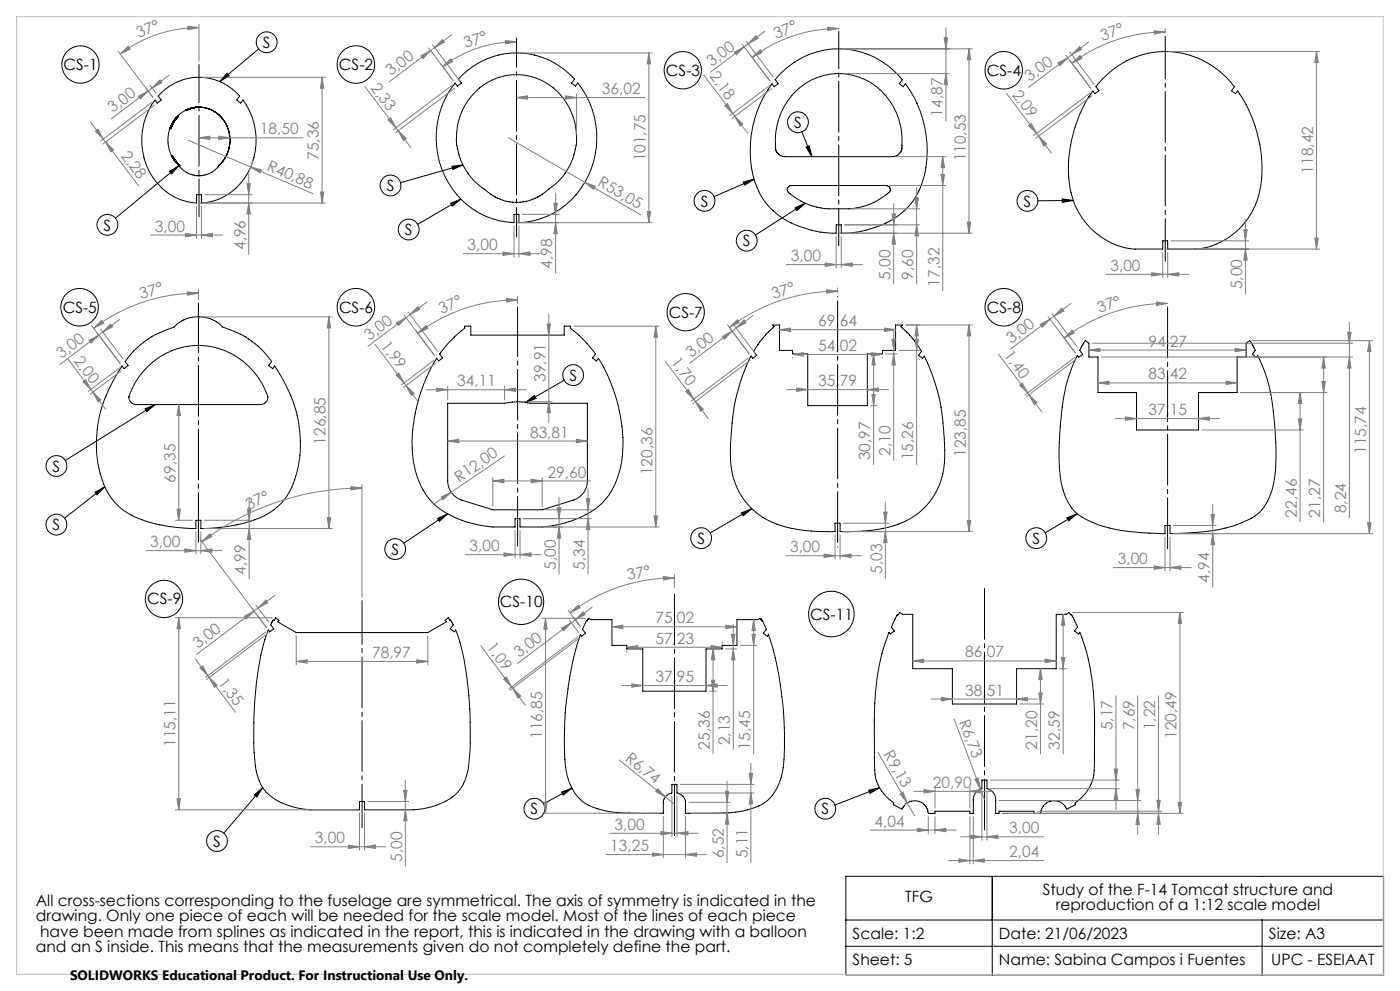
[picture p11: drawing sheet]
<svg xmlns="http://www.w3.org/2000/svg" width="420mm" height="297mm" viewBox="0 0 420 297" stroke-linecap="round" stroke-linejoin="round" font-family="sans-serif">
<g fill="none" stroke="#000" stroke-width=".3">
<path d="M77.6 14.7l-11.7 9.7M48.1 28.1a16.1 16.1 0 0 1 23.8 .7l-.9 1.2 1.2 .9 .7-.9a19.9 19.9 0 0 1-5.6 28.9 16.4 16.4 0 0 1-6.9 2v-2.6h-1.5v2.6a18.3 18.3 0 0 1-16.4-19.7 19.5 19.5 0 0 1 4-11.2l.7 .9 1.2-.9-1-1.2zM51 38.5h.1M51 38.6a10.3 10.3 0 0 0 .5 8M51 38.4h.1M51 38.4v.2M51 38.3h.1M51.1 38.2h.1M51.1 38.3h-.1M51.1 38.2l-.1 .2M51.2 38h.1M51.2 38.1h.1"/>
<path d="M51.2 38l-.1 .2M51.2 37.9h.1M51.3 37.8h.1M51.3 37.8l-.1 .2M51.3 37.7h.1M51.3 37.6v.1M51.4 37.6h.1M51.4 37.6l-.1 .2M51.4 37.5h.1M51.4 37.5v.1M51.4 37.4h.1M51.5 37.4h.1"/>
<path d="M51.5 37.3l-.1 .2M51.5 37.2h.1M51.5 37.2v.1M51.6 37.2h.1M51.6 37.2l-.1 .1M51.6 37.1h.1M51.6 37.1v.1M51.6 37h.1M51.6 37v.1M51.7 36.9h.1M51.7 36.9l-.1 .1M51.8 36.8h.1"/>
<path d="M51.8 36.8l-.1 .1M51.8 36.7h.1M51.8 36.7v.1M51.9 36.7h.1M51.9 36.7l-.1 .1M51.9 36.6h.1M51.9 36.5h.1M51.9 36.5v.1M51.9 36.5v.2M52 36.5h.1M52 36.4h.1M52 36.4v.1"/>
<path d="M52.1 36.3h.1M52.1 36.3l-.1 .1M52.1 36.2h.1M52.1 36.2v.1M52.2 36.2h.1M52.2 36.2h-.1M52.2 36.1h.1M52.3 36h.1M52.3 36l-.1 .1M52.3 36.1l-.1 .1M52.4 35.9h.1M52.4 35.9l-.1 .1"/>
<path d="M52.4 35.8h.1M52.5 35.8h.1M52.5 35.8l-.1 .1M52.5 35.7h.1M52.6 35.6h.1M52.6 35.6l-.1 .2M52.7 35.5h.1M52.7 35.5l-.1 .1M52.7 35.4h.1M52.8 35.4h.1M52.8 35.3h.1M52.8 35.3l-.1 .2"/>
<path d="M52.8 35.3v.1M52.9 35.2h.1M52.9 35.2l-.1 .1M53 35.2h.1M53 35.2l-.2 .1M53 35.1h.1M53.1 35.1h.1M53.1 35l-.1 .2M53.1 35h.1M53.2 35h-.1M53.2 34.9h.1M53.3 34.9h.1"/>
<path d="M53.3 34.9l-.1 .1M55.7 33.1h.1M55.7 33.1l-2.4 1.8M55.8 33l-.1 .1M55.8 33h.1M55.9 33h.1M55.9 33h-.1M55.9 32.9l-.1 .1M56 32.9h.1M56.1 32.9h.1M56.1 32.9h-.2M56.2 32.8h.1"/>
<path d="M56.2 32.8l-.1 .1M56.3 32.8h.1M56.4 32.8h.1M56.4 32.8h-.2M56.4 32.7h.1M56.6 32.7h.1M56.7 32.7h.1M56.7 32.7l-.4 .1M56.7 32.6h.1M56.7 32.6v.1M56.8 32.6h.1M56.9 32.6h.1"/>
<path d="M56.9 32.6h-.2M57 32.5h.1M57.1 32.5h.1M57.1 32.5l-.2 .1M57.2 32.5h.1M57.3 32.5h.1M57.3 32.4h.1M57.3 32.5h-.2M57.3 32.4v.1M57.4 32.4h.1M57.5 32.4h.1M57.6 32.4h.1"/>
<path d="M57.6 32.4h-.3M57.6 32.3h.1M57.6 32.3v.1M57.7 32.3h.1M57.8 32.3h.1M57.9 32.3h.1M57.9 32.3h-.3M58 32.3h.1M58.1 32.3h.1M58.1 32.2h.1M58.1 32.2v.1M58.2 32.2h.1"/>
<path d="M58.3 32.2l-.4 .1M58.4 32.2h.1M58.5 32.2h.1M58.6 32.2h.1M58.7 32.2h.1M58.8 32.2h.1M58.8 32.2h-.5M58.8 32.1h1.7l1.8 .4M58.8 32.1v.1M58.9 32.1h.1M59 32.1h.1M59.1 32.1h.1"/>
<path d="M59.2 32.1h.1M59.3 32.1h.1M59.4 32.1h.1M59.4 32.1h-.1M59.5 32.1h.1M59.6 32.1h.1M59.7 32.1h.1M59.9 32.1h.1M60.8 32.2h.1M61.2 32.2l.1 .1M61.6 32.3h.1M61.8 32.4h.2"/>
<path d="M62.1 32.5l1.1 .3M62.3 32.5h.1M63.2 32.8l.1 .1M63.3 32.9l1.4 .8M63.5 33h.1M64.2 33.4h.1M64.6 33.6l.9 .7M64.9 33.9l.2 .1M65.4 34.3l1.8 2M65.9 34.6v.1M66.6 35.4h.1M66.7 35.5h.1"/>
<path d="M66.9 35.8h.1M67.1 36.1l1.3 2.4M67.4 36.5h.1M67.5 36.7h.1M68.1 21.9l.7 .8-2.9 1.7zM68.2 38h.1M68.2 38.1h.1M68.4 38.5v.1M68.4 38.6l.1 .3M68.4 38.7l.4 1.2M68.6 39.2l.1 .2M68.7 39.6h.1"/>
<path d="M68.8 39.8l.2 1.4-.2 2.9M138.7 22.4a23.3 23.3 0 0 1 33.7 1.3l-.9 1.2 1.1 .9 .8-.9a26.2 26.2 0 0 1-7.3 38.9 24.1 24.1 0 0 1-10.4 2.9v-2.5h-1.5v2.5a25.1 25.1 0 0 1-23-29.5 25.7 25.7 0 0 1 5.3-12.3l.7 .9 1.2-.9-.9-1.2zM142.5 27.7a17.5 17.5 0 0 1 29 6.2 20.5 20.5 0 0 1 1.5 7.8l-.1 1.6-.6 2.6a18.9 18.9 0 0 1-8.4 11.4l-2 1.4-2.1 1-1.8 .6-2.8 .4-4-.6-2-.7-2.2-1.4a23.3 23.3 0 0 1-8.4-9.2l-.8-2.1-.9-4a20 20 0 0 1 5.6-15zM233.8 22.4a24.2 24.2 0 0 1 36.9 1.5l-.9 1.2 1.2 .9 .6-.9 .8 1.1a33.3 33.3 0 0 1 3.6 30.2 22.1 22.1 0 0 1-14.9 12.2l-.7 .2a25.7 25.7 0 0 1-8 1.1v-2.5h-1.5v2.5a29.7 29.7 0 0 1-18.9-6.7 23.4 23.4 0 0 1-6.9-17.9 33.8 33.8 0 0 1 6.3-20l.2-.2 .6 .9 1.2-.9-.8-1.2zM238.8 27.2a18.6 18.6 0 0 1 30.8 8.4 33 33 0 0 1 1 8.1l-.1 1.2-.5 1-1.1 .8-1.2 .3h-32.2l-1.2-.3-1-.7-.6-1.1v-1a20.8 20.8 0 0 1 6.1-16.7zM240.6 39.5l3 7.5M330.8 23.7a25.7 25.7 0 0 1 39.5 2.3l-.8 1.2 1.2 .9 .6-.8 1 1.4a40.8 40.8 0 0 1 5.5 29 21.5 21.5 0 0 1-19.2 16.9h-8.3v-2.4h-1.5v2.4h-8.3a22.2 22.2 0 0 1-19.9-22.6 39.7 39.7 0 0 1 7.2-24.7l.7 .8 1.2-.9-.9-1.2zM50.8 51.4l2.9-1.8-2.2 2.5zM51.5 46.6h.1M51.5 46.6v.1M51.5 46.7h.1M51.5 46.7v.1"/>
<path d="M51.5 46.8h.1M51.5 46.8l.1 .1M51.6 46.8h.1M51.6 46.8v.2M51.6 46.9h.1M51.6 47h.1M51.6 47l.1 .1M51.7 47.1h.1M51.7 47.1l.1 .1M51.8 47.2h.1M51.8 47.2l.1 .2M51.8 47.3h.1"/>
<path d="M51.9 47.4h.1M51.9 47.4l.1 .1M51.9 47.4v.1M52 47.5h.1M52 47.5v.1M52 47.6h.1M52 47.6l.1 .1M52.1 47.7h.1M52.1 47.7l.1 .1M52.1 47.8h.1M52.2 47.9h.1M52.2 47.8v.1"/>
<path d="M52.2 47.9l.1 .1M52.2 48h.1M52.3 48l.1 .2M52.3 48h.1M52.3 48l.1 .1M52.4 48.2h.1M52.4 48.2l.1 .1M52.5 48.3h.1M52.5 48.3l.1 .1M52.6 48.4h.1M52.6 48.4v.1M52.6 48.5h.1"/>
<path d="M52.6 48.5l.1 .1M52.7 48.5h.1M52.7 48.6h.1M52.8 48.6h.1M52.8 48.6l.1 .2M52.8 48.7h.1M52.9 48.8l.1 .1M52.9 48.8h.1M53 48.9h.1M53 48.9l.2 .2M53.1 49h.1M53.2 49.1h.1"/>
<path d="M53.2 49.1l.1 .1M53.2 49.2h.1M53.3 49.2h.1M53.3 49.2l.1 .1M53.4 49.3h.1M53.4 49.3v.1M53.4 49.4h.1M53.4 49.4l.2 .1M53.5 49.4h.1M53.6 49.5h.1M53.7 49.5v.1M53.7 49.6l-19.1 15.8"/>
<path d="M65.8 49.5h.1M65.9 49.4l-.5 .5a7.5 7.5 0 0 1-6.4 2.7l-1-.1a6.5 6.5 0 0 1-4.3-2.9M66.3 49l-.4 .4M66.4 48.9l-.1 .1M66.7 48.4l-.4 .6M67 48.2l-.3 .3M67.2 47.9h-.1M67.3 47.6l-.1 .2M67.4 47.5l-.5 .8M67.5 47.4l-.1 .1M67.6 47.2h.1M67.7 47h.1"/>
<path d="M67.9 46.7h-.1M68 46.4h.1M68.3 45.8l-.8 1.6M68.3 45.7v.1M68.4 45.5v.1M68.5 45.1v.1M68.5 44.9v.1M68.7 44.6l-.4 1.1M68.7 44.4l-.1 .4M68.8 44l-.1 .6M68.8 40.3h.1M68.9 43.7h-.1"/>
<path d="M68.9 40.8v.1M68.9 43.2h.1M135.6 49.8l3.3-.4-3 1.4zM138.3 59.7l-13 7.5M138.9 49.4l-18.7 5.3M223 54.5l3.2-.8-2.8 1.8zM226.2 53.7l-12 5.2M236.4 56.1l.9-.5h28.6l.7 .3 .5 .8-.1 .6-.6 .7a19.7 19.7 0 0 1-11.8 4.6h-6.5l-3.8-.7a16.5 16.5 0 0 1-8-4.6l-.2-.6zM241.8 44.1l1-.4 .8 3.3zM318.7 59.6l3.3 .5-3.3 .5zM135.1 60.9l3.2-1.2-2.6 2.1zM238.5 62.3l3.1-1.4-2.5 2.2z"/>
<path d="M241.6 60.9l-15 9.5M322 60.1l-10.6 .1M139.4 97.8h1.9v2.6h28v-2.6h1.8v.6l4.1 3.6 3.4 4.1-.9 1.2 1.2 .9 .6-.8a47.9 47.9 0 0 1 6.8 31.8 20 20 0 0 1-14.3 16.7l-3.2 1-4.4 .9-8.4 .1v-2.5h-1.5v2.5h-6.7a30.8 30.8 0 0 1-17.7-6.9 24.8 24.8 0 0 1-6.4-16.2 49.2 49.2 0 0 1 7.3-27.4l.6 .8 1.2-.9-.9-1.2a37 37 0 0 1 7.5-7.7zM231.8 97.4h2.1v7.6h3.9v1.1h4.5v15.5h17.9v-15.5h4.6v-1.1h3.9v-7.6h2l-.4 .6 3.9 3.9 2.2 3.4-.8 1.2 1.2 .9 .4-.7a62.8 62.8 0 0 1 6.2 27.8v2.2a21.3 21.3 0 0 1-18.5 21.7 55.1 55.1 0 0 1-12.9 .9v-2.5h-1.5v2.5h-2a38.7 38.7 0 0 1-19.7-4.2 21.9 21.9 0 0 1-9.7-18.6l.7-11a53.9 53.9 0 0 1 5.5-18.8l.5 .7 1.2-.9-.9-1.2 .1-.3 2.4-3.3 3.6-3.7zM40.6 104.7l1.7-1.5 2.8-2 4.5-2.2a7.2 7.2 0 0 0 3.7-2l1.7-1a10 10 0 0 1 11.7 2l5.8 2.3 3.1 2 3.2 2.8 2.7 3.3-.9 1.2 1.2 .9 .6-.8a40.1 40.1 0 0 1 7.7 25.1 26.3 26.3 0 0 1-5.5 15.8 24.1 24.1 0 0 1-13.5 6.7 52.6 52.6 0 0 1-10.8 1.1v-2.5h-1.5v2.5a43.1 43.1 0 0 1-19.2-3.9 19.5 19.5 0 0 1-9.5-12.7 38.2 38.2 0 0 1 5.8-31.1l.7-1 .6 .8 1.2-.9-.9-1.2zM44.4 109.8a21.6 21.6 0 0 1 35.2 7l.8 2a2.21 2.21 0 0 1-2 2.4h-37.8a2.21 2.21 0 0 1-1.9-2.4 22.4 22.4 0 0 1 5.7-9zM169.2 114l-11.5 6.6M325.5 102.2l1.2 .7v4.1h2.7v10.6h11.6v11.3h18.6v-11.3h11.5v-10.6h2.7v-4.1l1.1-.8 1.7 2.9-.9 1.2 1.2 .9 .4-.6a50.6 50.6 0 0 1 5 20.2 58.8 58.8 0 0 1-.7 20.2 13.2 13.2 0 0 1-9 9.7 56.5 56.5 0 0 1-18.7 3.2l-2.9 .1v-2.4h-1.5v2.4l-3.5-.1a52.8 52.8 0 0 1-18.4-3.3l-3-1.5a12.2 12.2 0 0 1-5.7-8.1l-.1-.4a63.4 63.4 0 0 1-.5-21.5 47.6 47.6 0 0 1 4.9-18.5l.4 .6 1.2-.9-.9-1.2zM43.5 122.6l3.1-1.4-2.6 2.2zM46.6 121.2l-27 16.8M134.3 120.9h17.1l3.5-.5 4.3 .5h17v23.2a6 6 0 0 1-4.2 5.8l-9.3 2.9h-14.9l-9.3-2.9a6 6 0 0 1-4.2-5.8zM157.7 120.6l2.6-2.1 .5 .9z"/>
<path d="M28.5 147.5l2.9-1.6-2.3 2.4zM31.4 145.9l-12 9.4M131.3 155.4l3-1.4-2.5 2.2zM134.3 154l-13.2 8.8M222.4 153.7l3.1-1.2-2.5 2.1zM225.5 152.5l-12.5 7.2M320 155.2l3.1-1.2-2.5 2.1zM323.1 154l-9.6 5.7M82 185.8l.2 .2 .5-.9 .9 .8-.3 .4 5.6 3.3h39.4l5.6-3.3-.3-.4 .9-.8 .5 .9 .3-.1 .7 1.4-.9 1.2 1.2 .9 .4-.6a85.5 85.5 0 0 1 4.3 26.2l.1 8.6-.3 4.1a15 15 0 0 1-4.5 10.7 21 21 0 0 1-12.3 4.3h-14.6v-2.5h-1.6v2.5h-14.6a20.1 20.1 0 0 1-13.4-5.3 18.3 18.3 0 0 1-3.5-11.3l-.2-8.8 .3-6.8a69.8 69.8 0 0 1 4.1-21.7l.4 .6 1.2-.9-.9-1.2zM228.1 185.4l-.7 .3h-6.3v7.7h-4.5v1.1h-4.8v12.6h-19v-12.6h-4.8v-1.1h-4.4v-7.7h-6.4l-.6-.4-.4 .8-.3-.1-1.1 2.6 .8 1.2-1.2 .9-.3-.5-1.6 5.2-1.6 7.5-.8 6.2a80.1 80.1 0 0 0 0 23.3l1.5 3.9M228.1 185.4h.1M228.1 185.4l.2 .3"/>
<path d="M228.3 185.7l.2 .4 .2-.1 1.2 2.6-.9 1.2 1.2 .9 .3-.5 1.5 4.6 2.1 10.4 .8 6.5 .3 4.7 .1 8.3-.2 3.6a17.4 17.4 0 0 1-5.2 11.9 26.4 26.4 0 0 1-15.1 3.5h-9.2v-3.6l-.1-.5a3.2 3.2 0 0 0-2.4-1.9v-2.6h-1.5v2.6a3.1 3.1 0 0 0-2.6 2.7v3.3l-12.2-.1-4.9-.5a14 14 0 0 1-9.5-5.5l-.8-1.3M228.3 185.7h.1M269.2 184.2l.2 .1 .5-.8 .9 .6h3v16.3h11.9v10.6h19.3v-10.6h11.9v-16.3h3l.8-.6 .5 .8 .3-.1 1.8 3.7-.9 1.2 1.2 .9 .4-.5 1.1 3.1a77.3 77.3 0 0 1 3.3 26.5l-.1 11.4a12.7 12.7 0 0 1-5.8 10.2v.5l-2.5 1.3-.3-.6a4 4 0 0 0-4.3-1.9 4 4 0 0 0-3.2 3.4v.4h-2v-.7h-10.5v.7h-1l-.1-5.1-.9-1.5-1.6-.8v-2.6h-1.5v2.6a3.4 3.4 0 0 0-2.6 3.5v3.9h-1v-.7h-10.5v.7h-2l-.5-1.8-1.3-1.3a4.1 4.1 0 0 0-6.1 1.8l-2.5-1.3v-.5l-.3-.3a12.4 12.4 0 0 1-5.4-11.6l-.1-13a68.6 68.6 0 0 1 4.4-26.3l.4 .5 1.2-.9-.9-1.2zM76.3 238.2l2.5-2.2-1.8 2.9zM78.8 236l-11.7 13.7M168.5 237.4l3.1-1.1-2.7 2zM171.6 236.3l-8.5 4.6M260.6 236.8l3.3-.7-2.9 1.7zM263.9 236.1l-13.4 5.2M253.8 262.6h161.3v29.6h-161.3zM253.8 275.7h161.3M297.7 262.6v29.6"/>
<path d="M378.6 275.7v16.5M253.8 283.6h161.3"/>
<circle cx="24.2" cy="19.3" r="5.6"/>
<circle cx="80" cy="12.7" r="3.1"/>
<circle cx="106.8" cy="19.3" r="5.6"/>
<circle cx="204.9" cy="21" r="5.6"/>
<circle cx="239.4" cy="36.6" r="3.1"/>
<circle cx="301.1" cy="21" r="5.6"/>
<circle cx="117.1" cy="55.6" r="3.1"/>
<circle cx="32.2" cy="67.4" r="3.1"/>
<circle cx="122.6" cy="68.8" r="3.1"/>
<circle cx="211.4" cy="60.2" r="3.1"/>
<circle cx="224" cy="72.1" r="3.1"/>
<circle cx="308.2" cy="60.2" r="3.1"/>
<circle cx="23.9" cy="92.1" r="5.6"/>
<circle cx="106.8" cy="92.1" r="5.6"/>
<circle cx="205.7" cy="93.6" r="5.6"/>
<circle cx="301.1" cy="92.1" r="5.6"/>
<circle cx="172" cy="112.4" r="3.1"/>
<circle cx="16.9" cy="139.7" r="3.1"/>
<circle cx="16.9" cy="157.2" r="3.1"/>
<circle cx="49.2" cy="179.5" r="5.6"/>
<circle cx="118.6" cy="164.6" r="3.1"/>
<circle cx="210.3" cy="161.3" r="3.1"/>
<circle cx="310.9" cy="161.3" r="3.1"/>
<circle cx="156.3" cy="180.4" r="6.8"/>
<circle cx="249.4" cy="184" r="6.8"/>
<circle cx="65.1" cy="252.1" r="3.1"/>
<circle cx="160.3" cy="242.4" r="3.1"/>
<circle cx="247.6" cy="242.4" r="3.1"/>
</g>
<g fill="none" stroke="#808080" stroke-width=".3">
<path d="M35.5 15.4l10.4 13.8-2-2.7M36.1 16.2l2.4-2.3 .6 .8zM56.4 7.9l3.3 .4-3.3 .6zM59.7 8.3a39.5 39.5 0 0 0-23.6 7.9M59.7 7.3v11.1M126.3 16.8l2.9-1.6-2.3 2.4zM128.6 14.4l7.3 9.7-3.7-5M129.2 15.2l-12.4 9.3M129.8 13.5l8 10.6M130.4 14.2l-1.2 1M132.7 11.8l.7 .9-3 1.5zM132.8 19.9l2.4-2.3 .6 .9z"/>
<path d="M135.5 10.4l-5.1 3.8M151.6 12.2l3.3 .3-3.2 .7zM154.9 12.5a36.9 36.9 0 0 0-22.1 7.4M155.9 15.9h39.8M194.7 15.9l.5 3.3h-1zM194.7 15.9v50.8M220.3 15.6l2.9-1.6-2.3 2.4zM222.6 13.2l8.4 11.1-6-7.9M223.2 14l-10.1 7.7M223.8 12.3l8.2 10.8M224.4 13.1l-1.2 .9M225.6 17.2l2.5-2.3 .5 .9z"/>
<path d="M226.8 10.7l.6 .8-3 1.6zM229.5 9.3l-5.1 3.8M248.3 8.1l3.3 .4-3.3 .7zM251.6 8.5a43.3 43.3 0 0 0-26 8.7M252.6 14.6h39.1M283.2 11.3h1.1l-.5 3.3zM283.8 8.3v27.9M290.7 14.6l.5 3.3h-1zM290.7 14.6v55.3M317.4 18.9l2.9-1.6-2.3 2.4zM319.7 16.5l7.5 10M320.3 17.3l-11.8 8.9"/>
<path d="M320.9 15.6l7.3 9.6M321.5 16.4l-1.2 .9M321.6 19l2.4-2.4 .6 .9zM323.9 14l.6 .8-3 1.6zM326.6 12.6l-5.1 3.8M346.3 9.2l3.3 .4-3.3 .6zM349.6 9.6a46.4 46.4 0 0 0-28 9.4M349.6 8.6v1.3M350.6 15.4h45.4M394.9 15.4l.6 3.4h-1.1zM394.9 15.4v59.2M27.2 36.6l3.8 5.1"/>
<path d="M28.6 39.3l.8-.6 1.6 3zM41.5 28.9l2.9-1.6-2.3 2.4zM44.4 27.3l-11 8.3M45 25.6l1.8 2.4M45.6 26.3l-1.2 1M45.7 30.6l-15.5 11.7M46.4 31.5l-15.5 11.7M48 24l.6 .8-3 1.5zM50.7 22.5l-5.1 3.8M60.7 23.2h36.9M96.6 23.2l.6 3.3h-1.1zM96.6 23.2v37.7"/>
<path d="M109.5 25.9l9.3 12.4M116.4 35.9l.8-.6 1.6 3zM118.8 38.3l.7 .9M119.5 39.2l2.3 2.3-.8 .7zM119.5 39.2l3.8 5.1M135.7 25.5l-17.7 13.4M136.4 26.4l-17.7 13.4M154.9 29.2l3.4-.5v1zM154.9 29.2h38.6M169.7 28.7l3.3 .5-3.3 .5zM173 28.2v12.1M211.1 22.5l8.7 11.5"/>
<path d="M217.4 31.7l.8-.7 1.6 3zM219.8 34l.7 .9M220.5 34.9l2.3 2.3-.8 .6zM220.5 34.9l3.8 5M230.8 25.7l-11.8 8.9M231.5 26.6l-11.8 8.9M253.2 22h31.6M283.8 22l.5 3.4h-1.1zM301.9 27.9l9.1 12.1M308.6 37.6l.8-.6 1.6 3zM311 40l4.4 5.9M327 27.9l-16.8 12.7"/>
<path d="M327.7 28.7l-16.9 12.7M31 41.7l.7 .9M31.7 42.6l9.9 13.1M31.7 42.6l2.4 2.3-.8 .6zM56.4 42l37.5 16.1M59.7 41.3h31.2M59.7 41.3l3.3-.5v1zM61.4 58.3h14.2M65.6 40.8l3.3 .5-3.3 .5zM68.9 42v.3M74.1 55.1h1l-.5 3.2zM74.6 52v24.3"/>
<path d="M75.2 50.1l3.2 .8-.4 .9zM75.9 48.2l-1.1 2.8M96.1 57.5h1.1l-.6 3.4zM152.5 41.3l39.7 23.1M166.7 57.9v23.9M175.4 54.6l3.2 1.2-.6 .9zM266.9 55.6h16.9M268.6 47h15.2M274.5 59.3h1l-.5 3.3zM275 56.2v28.9M282.3 52.3h1.1l-.6 3.3zM282.8 47l.6 3.2h-1.1z"/>
<path d="M282.8 47v40.2M311.6 40.8l2.4 2.3-.8 .6zM45.2 70.4h21.6M55.6 70l3.3 .4-3.3 .6zM58.9 61.8v9.6M59.9 60.9h37.7M60.4 70.4l3.3-.4v1zM60.4 61.8v9.6M74.6 60.9l.5 3.2h-1zM139 76h23M150.9 75.5l3.3 .5-3.3 .5zM154.2 67.7v9.3"/>
<path d="M155.2 66.7h40.5M155.7 67.7v9.3M155.7 76l3.3-.5v1zM156.7 64.2h11M166.2 61h1l-.5 3.2zM166.7 66.7l.5 3.3h-1zM194.2 63.4h1l-.5 3.3zM235.9 79.3h22.8M247.5 78.8l3.4 .5-3.4 .5zM250.9 70.9v9.4M251.8 69.9h39.9M252.4 79.3l3.3-.5v1z"/>
<path d="M252.4 70.9v9.4M255.7 62.6h20.3M267.6 64.1h1l-.5 3.3zM268.1 69.9l.5 3.3h-1zM268.1 61v24.1M275 67.4l.5 3.3h-1zM276 67.4h-22.6M290.2 66.6h1l-.5 3.3zM348.8 75.7v7.5M349.8 74.6h46.2M350.3 75.7v7.5M351.3 72.2h23.3"/>
<path d="M373.1 68.9h1.1l-.6 3.3zM373.6 65.8v22.2M373.6 74.6l.6 3.4h-1.1zM394.4 71.4h1.1l-.6 3.2zM27.5 97.6l8.5 11.3M28.1 98.4l2.4-2.4 .6 .9zM30.2 98.7l6.7 8.9M30.8 99.5l-1.2 .9M33.2 97.1l.6 .8-3 1.6zM35.9 95.7l-5.1 3.8M56.2 87.5l3.3 .3-3.3 .7zM59.5 87.8a52.5 52.5 0 0 0-31.4 10.6"/>
<path d="M59.5 86.9v3M60.5 95h39.2M98.7 95l.5 3.3h-1zM98.7 95v63.4M118.9 96.8l2.9-1.6-2.3 2.4zM121.2 94.4l9.2 12.2M121.8 95.2l-11.4 8.6M122.4 93.5l8.9 11.8M123 94.3l-1.2 .9M125.3 99.9l2.4-2.3 .6 .8zM125.3 91.9l.6 .8-2.9 1.6zM128.1 90.5l-5.1 3.8"/>
<path d="M151.9 89.5l3.4 .3-3.3 .7zM155.3 89.8a49.8 49.8 0 0 0-30 10.1M155.3 88.9v2.1M164.1 97.1h1l-.5 3.3zM164.6 94.1v32.6M172.2 97.8h25.5M196.7 97.8l.5 3.3h-1zM196.7 97.8v60.1M218.2 97.3l6.5 8.6M218.8 98.1l2.4-2.3 .6 .8zM219.6 99.2l-12.7 9.7M220.2 97.5l6.2 8.2"/>
<path d="M220.8 98.3l-1.2 .9M223.2 95.9l.6 .8-3 1.6zM225.9 94.5l-5.1 3.8M233.9 98.8h34.8M233.9 98.8l3.3-.5v1zM248 86.9l3.3 .4-3.3 .6zM251.3 87.3a53.7 53.7 0 0 0-32.5 10.8M251.3 86.3v1.5M265.4 98.3l3.3 .5-3.3 .5zM268.1 98.7v39.3M271.7 97.4h20M275 97.4l.5 3.3h-1z"/>
<path d="M275 97.4v41.8M290.7 97.4v61.9M290.7 97.4l.5 3.3h-1zM312.1 97.3l2.9-1.6-2.3 2.4zM314.4 94.9l8.2 10.8M315 95.7l-12 9M315.6 94l7.7 10.2M316.2 94.8l-1.2 .9M318.5 92.4l.7 .8-3 1.6zM321.3 90.9l-5.1 3.9M331.8 82.2h24.9M345.5 81.7l3.3 .5-3.3 .5z"/>
<path d="M346.9 90.5l3.3 .4-3.2 .6zM350.2 90.9a51.4 51.4 0 0 0-31 10.4M350.3 82.2l3.3-.5v1zM404.3 99.6h1l-.5 3.3zM404.8 96.5v58.6M20.4 107.7l6.9 9M24.9 114.4l.8-.6 1.6 2.9zM26.7 102l2.9-1.6-2.3 2.4zM27.3 116.7l.6 .8M27.9 117.5l2.4 2.4-.8 .6zM27.9 117.5l3.8 5.1M29.6 100.4l-11.6 8.8"/>
<path d="M35.8 110.3l-9.3 7M36.4 111.1l-9.3 7M112.5 103.2l8.7 11.6M118.8 112.4l.8-.6 1.6 3zM121.2 114.8l.6 .8M121.8 115.6l2.4 2.3-.8 .6zM121.8 115.6l3.8 5M128 116.8h29.7M130.2 108l-9.8 7.4M130.8 108.8l-9.8 7.4M131 116.3l3.3 .5-3.3 .5zM134.3 115.8v4.1"/>
<path d="M151.4 116.8l3.3-.5v1zM151.4 115.8v4.1M199.5 108.2l8.6 11.5M205.7 117.3l.9-.6 1.5 3zM208.1 119.7l.5 .6M216.7 100.8l2.9-1.6-2.3 2.4zM224.5 107.3l-17.2 13M225 108l-17.1 12.9M236 116.8h30.6M237.8 106.2l3.3-.5v1zM237.8 107.1v.1M237.8 106.2h27"/>
<path d="M239 116.3l3.3 .5-3.3 .5zM260.2 116.8l3.3-.5v1zM261.5 105.7l3.3 .5-3.3 .5zM261.6 118.2h1l-.5 3.4zM262.1 106.1l.5 3.3h-1zM262.1 106.1v33.1M264.8 107.1v.1M265.8 106.1h3.3M267.6 101.7h1l-.5 3.3zM268.1 106.1l.5 3.3h-1zM269.7 105h6.3M274.5 101.7h1l-.5 3.3z"/>
<path d="M299.5 106.1l8.8 11.7M305.9 115.4l.8-.6 1.6 3zM308.3 117.8l4.2 5.6M308.7 118.3l2.4 2.3-.8 .6zM319.2 101.3l2.5-2.3 .5 .8zM322.4 107.1l-14.9 11.3M322.8 107.7l-14.9 11.2M326.7 104.9l3.3-.5v1zM326.7 104.9h47.1M327.7 102.9h78.1M329.4 114.8h41.7M329.4 114.8l3.3-.5v.9z"/>
<path d="M330.4 107h75.4M367.8 114.3l3.3 .5-3.3 .4zM370.5 104.4l3.3 .5-3.3 .5zM372.1 117.6h26M375.9 102.1h35.9M390 117.6l.5 3.3h-1zM390 117.6v38.8M396.6 114.3h1l-.5 3.3zM397.1 107l.5 3.3h-1zM397.1 107v49.4M404.8 107l.5 3.3h-1zM410.8 102.1l.5 3.3h-1z"/>
<path d="M410.8 102.1v57.8M53.6 121.2v34.7M53.6 121.2l.5 3.3h-1zM134.3 132.2l3.3-.5v1zM134.3 132.2h41.9M151.3 136.7l-21.2 14.4M156.2 120.4h9.4M164.6 120.4l.5 3.3h-1zM172.9 131.7l3.3 .5-3.3 .5zM208.6 120.3l3.8 5.1M208.6 120.3l2.4 2.4-.8 .6zM261.2 121.6h1.9"/>
<path d="M334.6 125.4h31.3M337.7 125l3.3 .4-3.3 .6zM359.6 125.4l3.2-.4v1zM360.5 128.9h30.5M389.5 125.6h1l-.5 3.3zM52.6 155.9h5.1M53.1 152.6h1l-.5 3.3zM58.8 159.4v6.6M60.3 159.4v6.6M61.3 158.4h38.4M61.3 155.9h14.4M74.2 152.6h1l-.4 3.3z"/>
<path d="M74.8 158.4l.4 3.3h-1zM74.8 149.6v24M98.2 155.1h1l-.5 3.3zM105.3 145.8l3.3 .5-3.3 .6zM108.6 146.3a80.1 80.1 0 0 0-48 16M108.6 145.3v33.7M132.3 149l3.1-1.5-2.5 2.3zM147.8 144.1l3.4-.5v1.1zM147.8 143.2v8.6M147.8 144.1h29.4M154.5 159v8.2M156 159v8.2"/>
<path d="M157 157.9h40.7M157 155.4h20.4M159.3 143.6l3.4 .5-3.4 .6zM162.7 143.2v8.6M163.7 152.8h13.7M167.2 152.1h1l-.5 3.3zM167.7 157.9l.5 3.4h-1zM167.7 149.1v22.9M175.9 149.5h1.1l-.6 3.3zM176.4 155.4l.6 3.3h-1.1zM176.4 146.4v25.6M196.2 154.7h1l-.5 3.2z"/>
<path d="M253 159.3h38.7M253 156.8h13.6M265.1 153.5h1l-.5 3.3zM265.6 150.5v22.9M265.6 159.3l.5 3.3h-1zM290.2 156h1l-.5 3.3zM352 159.9h59.8M352 157.5h12.8M363.3 154.2h1l-.5 3.3zM363.8 151.1v24.8M363.8 159.9l.5 3.4h-1zM410.3 156.7h1l-.5 3.2z"/>
<path d="M43.8 165h22.8M55.5 164.5l3.3 .5-3.3 .5zM60 161.6l19.9 26.4-4.3-5.7M60.3 165l3.3-.5v1zM60.6 162.3l2.3-2.3 .6 .8zM79.8 179.8l.6 .9-3 1.5zM82.5 178.4l-5.1 3.8M139.6 166.2h22.7M151.2 165.7l3.3 .5-3.3 .5zM156 166.2l3.3-.5v1zM199 172.8l3.3 .4-3.3 .6zM202.3 173.2a52.2 52.2 0 0 0-31.3 10.5"/>
<path d="M202.3 172.2v3.8M235.7 166.5h22.7M247.2 166l3.3 .5-3.3 .6zM250.5 160.3v7.3M252 160.3v7.3M252 166.5l3.3-.5v1.1zM334 170.1h23.4M346.2 169.6l3.3 .5-3.3 .5zM349.5 161v10.1M351 170.1l3.3-.5v1zM351 161v10.1M52.6 185.1h29.1"/>
<path d="M53.6 185.1l.5 3.4h-1zM53.6 185.1v57.6M58.6 197.4l3.8 5.1M73.3 184.7l2.9-1.6-2.3 2.4zM76.2 183.1l-17.2 13M76.8 181.4l3.8 5M77.4 182.2l-1.2 .9M79.7 189.4l-18.1 13.7M80.1 190l-18.1 13.6M88.9 198.2l3.2-.5v1.1zM88.9 190.6v8.6M88.9 198.2h39.4"/>
<path d="M125 197.7l3.3 .5-3.3 .6zM128.3 190.6v8.6M144.3 193.6l9.2 12.2M162.7 185.3h12.9M163.7 185.3l.4 3.3h-.9zM163.7 185.3v58.4M168.5 188.2l2.9-1.5-2.3 2.4zM170.4 182.9l3.7 4.9-2.1-2.8M170.8 185.8l2.7 3.7M171 183.7l2.4-2.3 .6 .8zM171.4 186.7l-16.1 12.1M172.6 185.7l-1.2 1"/>
<path d="M173.3 190.9l-20.6 15.5M173.7 191.3l-20.7 15.6M174.9 183.4l.6 .8-2.9 1.5zM177.7 181.9l-5.1 3.8M183.6 187.9h37.5M183.6 187.9l3.3-.5v1zM188 194l3.3-.5v1zM188 195v.5M188 194h28.6M213.3 193.5l3.3 .5-3.3 .5zM213.9 194.5v31.5M213.9 194.5l.5 3.3h-1z"/>
<path d="M216.6 192.4v.6M217.6 194.5h3.4M217.8 187.4l3.3 .5-3.3 .5zM219.5 190.1h1l-.5 3.3zM220 194.5l.5 3.3h-1zM220 187.1v37.5M222.1 193.4h5M225.6 190.1h1l-.5 3.3zM226.1 185.7l.5 3.3h-1zM226.1 185.7v40.3M273.8 198.1h43.1M273.8 198.1l3.3-.5v1z"/>
<path d="M313.5 197.6l3.4 .5-3.4 .5zM318.5 197.1h.9l-.5 3.3zM318.9 184.1l.5 3.3h-.9zM318.9 184.1v41.9M321.8 183.5h33.2M354 183.5l.5 3.3h-1.1zM354 183.5v60.3M60 200.2l.8-.6 1.6 2.9zM62.4 202.5l.4 .5M62.8 203l7.9 10.5M62.8 203l2.4 2.3-.9 .7zM151.1 203.5l.8-.6 1.6 2.9z"/>
<path d="M153.5 205.8l.3 .5M153.8 206.3l3.8 5M153.8 206.3l2.4 2.3-.8 .6zM186.5 205.5h31.7M189.5 205l3.3 .5-3.3 .4zM211.8 205.5l3.3-.5v.9zM212.8 207.1h2.1M213.4 203.9h1l-.5 3.2zM279.4 209.5h31.9M282.4 209l3.3 .5-3.3 .5zM286.2 215.5l7.9 21M305 209.5l3.3-.5v1z"/>
<path d="M306 211h7.2M311.6 207.7h1.1l-.6 3.3zM312.1 200.4l.6 3.3h-1.1zM312.1 200.4v25.6M317.9 200.4h2M334.8 208.5v34.2M341.3 208.5v41.6M347.6 208.5v41.6M53.1 239.4h1l-.5 3.3zM121.1 236.9h1l-.5 3.3zM121.6 233.9v25.7M185.7 227.7l13.9 11.2"/>
<path d="M197.3 236.4l2.3 2.5-2.9-1.7zM199.1 239.6v.1M199.6 238.9l2.6 2M201.6 238.7v12M203.1 238.7v12M204.1 235.1h22.1M204.1 237.7h22.1M217.6 237.2h1l-.5 3.2zM218.1 234.1v24.4M224.8 231.8h1l-.6 3.3zM225.2 228.7v29.8M225.2 237.7l.6 3.2h-1z"/>
<path d="M263.4 225.5l8.7 15.1M270.1 238l.8-.5 1.2 3.1zM274.1 237.2h23.2M277.2 236.6l3.3 .6-3.3 .5zM280.5 236.1v6M291 237.2l3.3-.6v1.1zM291 236.1v6M292.5 233.6l.9-.4 .7 3.3zM294.1 236.5l1.2 3.1M294.6 237.3v14.5M296.1 237.3v14.5M297.1 233.8h38.7"/>
<path d="M297.1 236.4h38.7M299.7 239.9h42.6M334.3 230.5h1l-.5 3.3zM334.8 236.4l.5 3.3h-1zM340.8 236.6h1l-.5 3.3zM347.1 239.9h1l-.5 3.2zM52.6 242.7h54.3M93.2 253.8h22.5M104.6 253.3l3.2 .5-3.2 .5zM107.8 243.7v11.1M109.4 253.8l3.2-.5v1zM109.4 243.7v11.1"/>
<path d="M110.3 240.2h12.3M121.6 242.7l.5 3.3h-1zM162.7 243.7h35.3M163.2 240.4h.9l-.4 3.3zM181.8 256.1h30.2M183 249.7h26.4M195.7 255.6l3.3 .5-3.3 .5zM198.3 249.2l3.3 .5-3.3 .5zM199 244.7v12.4M203.1 249.7l3.3-.5v1zM205.6 244.7v12.4M205.6 256.1l3.4-.5v1z"/>
<path d="M206.7 240.4h12.4M207.5 243.7h11.6M218.1 243.7l.5 3.3h-1zM261.1 248.8h25.7M272.1 240.6l2.3 3.9M272.5 240.4l-1.1 .8M275.2 248.2l3.3 .6-3.3 .5zM278.5 244.8v5M280.5 248.8l3.3-.6v1.1zM280.5 244.8v5M284.6 257.9h28.5M287.7 257.4l3.3 .5-3.3 .5z"/>
<path d="M288.2 250.8h24.9M291 244.8v14.1M291.3 250.3l3.3 .5-3.3 .5zM292 244.8v14.1M292 257.9l3.3-.5v1zM296.1 250.8l3.3-.5v1zM300.7 243.8h54.3M311.1 243.1h37.5M341.3 243.8l.5 3.3h-1zM347.6 243.8l.5 3.2h-1zM353.4 240.5h1.1l-.5 3.3z"/>
</g>
<path d="M59.7 19.4v45.6" fill="none" stroke="#000" stroke-width=".3" stroke-dasharray="15.2 1.3 1.3 1.3" stroke-dashoffset="3.9"/>
<path d="M155 11.4v59.6" fill="none" stroke="#000" stroke-width=".3" stroke-dasharray="15.2 1.3 1.3 1.3" stroke-dashoffset="6.4"/>
<path d="M251.6 73.6v-64.2" fill="none" stroke="#000" stroke-width=".3" stroke-dasharray="15.2 1.3 1.3 1.3" stroke-dashoffset="4.1"/>
<path d="M349.6 10.9v67.4" fill="none" stroke="#000" stroke-width=".3" stroke-dasharray="15.2 1.3 1.3 1.3" stroke-dashoffset="2.5"/>
<path d="M350.3 165.4v-74.3" fill="none" stroke="#000" stroke-width=".3" stroke-dasharray="15.2 1.3 1.3 1.3" stroke-dashoffset="-.9"/>
<path d="M295.3 249.1v-73.1" fill="none" stroke="#000" stroke-width=".3" stroke-dasharray="15.2 1.3 1.3 1.3" stroke-dashoffset="-.3"/>
<path d="M251.3 88.8v75.2" fill="none" stroke="#000" stroke-width=".3" stroke-dasharray="15.2 1.3 1.3 1.3" stroke-dashoffset="-1.4"/>
<path d="M155.3 92v71.7" fill="none" stroke="#000" stroke-width=".3" stroke-dasharray="15.2 1.3 1.3 1.3" stroke-dashoffset=".3"/>
<path d="M59.5 90.9v71.5" fill="none" stroke="#000" stroke-width=".3" stroke-dasharray="15.2 1.3 1.3 1.3" stroke-dashoffset=".4"/>
<path d="M108.6 248.1v-68.1" fill="none" stroke="#000" stroke-width=".3" stroke-dasharray="15.2 1.3 1.3 1.3" stroke-dashoffset="2.1"/>
<path d="M202.3 177v74.5" fill="none" stroke="#000" stroke-width=".3" stroke-dasharray="15.2 1.3 1.3 1.3" stroke-dashoffset="-1"/>
<path d="M5 5h410v287h-410z" fill="none" stroke="#c0c0c0" stroke-width=".3"/>
<path d="M68.1 21.9l.7 .8-2.9 1.7zM50.8 51.4l2.9-1.8-2.2 2.5zM135.6 49.8l3.3-.4-3 1.4zM135.1 60.9l3.2-1.2-2.6 2.1zM318.7 59.6l3.3 .5-3.3 .5zM241.8 44.1l1-.4 .8 3.3zM238.5 62.3l3.1-1.4-2.5 2.2zM223 54.5l3.2-.8-2.8 1.8zM28.5 147.5l2.9-1.6-2.3 2.4zM43.5 122.6l3.1-1.4-2.6 2.2zM76.3 238.2l2.5-2.2-1.8 2.9zM168.5 237.4l3.1-1.1-2.7 2zM260.6 236.8l3.3-.7-2.9 1.7zM320 155.2l3.1-1.2-2.5 2.1zM222.4 153.7l3.1-1.2-2.5 2.1zM157.7 120.6l2.6-2.1 .5 .9zM131.3 155.4l3-1.4-2.5 2.2z" fill="#000"/>
<g fill="#808080">
<path d="M292.5 233.6l.9-.4 .7 3.3z"/>
<path d="M270.1 238l.8-.5 1.2 3.1z"/>
<path d="M197.3 236.4l2.3 2.5-2.9-1.7z"/>
<path d="M132.3 149l3.1-1.5-2.5 2.3z"/>
<path d="M175.4 54.6l3.2 1.2-.6 .9z"/>
<path d="M75.2 50.1l3.2 .8-.4 .9z"/>
<path d="M153.8 206.3l2.4 2.3-.8 .6zM151.1 203.5l.8-.6 1.6 2.9z"/>
<path d="M119.5 39.2l2.3 2.3-.8 .7zM116.4 35.9l.8-.6 1.6 3z"/>
<path d="M27.9 117.5l2.4 2.4-.8 .6zM24.9 114.4l.8-.6 1.6 2.9z"/>
<path d="M121.8 115.6l2.4 2.3-.8 .6zM118.8 112.4l.8-.6 1.6 3z"/>
<path d="M208.6 120.3l2.4 2.4-.8 .6zM205.7 117.3l.9-.6 1.5 3z"/>
<path d="M60.4 70.4l3.3-.4v1zM55.6 70l3.3 .4-3.3 .6zM169.7 28.7l3.3 .5-3.3 .5zM154.9 29.2l3.4-.5v1zM350.3 82.2l3.3-.5v1zM345.5 81.7l3.3 .5-3.3 .5zM252.4 79.3l3.3-.5v1zM247.5 78.8l3.4 .5-3.4 .5zM109.4 253.8l3.2-.5v1zM104.6 253.3l3.2 .5-3.2 .5zM351 170.1l3.3-.5v1zM346.2 169.6l3.3 .5-3.3 .5zM260.2 116.8l3.3-.5v1zM239 116.3l3.3 .5-3.3 .5zM211.8 205.5l3.3-.5v.9zM189.5 205l3.3 .5-3.3 .4z"/>
<path d="M59.7 41.3l3.3-.5v1zM65.6 40.8l3.3 .5-3.3 .5zM150.9 75.5l3.3 .5-3.3 .5zM155.7 76l3.3-.5v1zM55.5 164.5l3.3 .5-3.3 .5zM60.3 165l3.3-.5v1zM151.2 165.7l3.3 .5-3.3 .5zM156 166.2l3.3-.5v1zM134.3 132.2l3.3-.5v1zM172.9 131.7l3.3 .5-3.3 .5zM337.7 125l3.3 .4-3.3 .6zM359.6 125.4l3.2-.4v1zM329.4 114.8l3.3-.5v.9zM367.8 114.3l3.3 .5-3.3 .4zM247.2 166l3.3 .5-3.3 .6zM252 166.5l3.3-.5v1.1zM233.9 98.8l3.3-.5v1zM265.4 98.3l3.3 .5-3.3 .5zM237.8 106.2l3.3-.5v1zM261.5 105.7l3.3 .5-3.3 .5zM195.7 255.6l3.3 .5-3.3 .5zM205.6 256.1l3.4-.5v1zM198.3 249.2l3.3 .5-3.3 .5zM203.1 249.7l3.3-.5v1zM188 194l3.3-.5v1zM213.3 193.5l3.3 .5-3.3 .5zM183.6 187.9l3.3-.5v1zM217.8 187.4l3.3 .5-3.3 .5zM282.4 209l3.3 .5-3.3 .5zM305 209.5l3.3-.5v1zM273.8 198.1l3.3-.5v1zM313.5 197.6l3.4 .5-3.4 .5zM291.3 250.3l3.3 .5-3.3 .5zM296.1 250.8l3.3-.5v1zM287.7 257.4l3.3 .5-3.3 .5zM292 257.9l3.3-.5v1zM277.2 236.6l3.3 .6-3.3 .5zM291 237.2l3.3-.6v1.1z"/>
<path d="M88.9 198.2l3.2-.5v1.1zM125 197.7l3.3 .5-3.3 .6z"/>
<path d="M159.3 143.6l3.4 .5-3.4 .6zM147.8 144.1l3.4-.5v1.1z"/>
<path d="M275.2 248.2l3.3 .6-3.3 .5zM280.5 248.8l3.3-.6v1.1z"/>
<path d="M199 172.8l3.3 .4-3.3 .6zM171 183.7l2.4-2.3 .6 .8z"/>
<path d="M56.2 87.5l3.3 .3-3.3 .7zM28.1 98.4l2.4-2.4 .6 .9z"/>
<path d="M248 86.9l3.3 .4-3.3 .6zM218.8 98.1l2.4-2.3 .6 .8z"/>
<path d="M151.6 12.2l3.3 .3-3.2 .7zM132.8 19.9l2.4-2.3 .6 .9z"/>
<path d="M346.9 90.5l3.3 .4-3.2 .6zM319.2 101.3l2.5-2.3 .5 .8z"/>
<path d="M346.3 9.2l3.3 .4-3.3 .6zM321.6 19l2.4-2.4 .6 .9z"/>
<path d="M248.3 8.1l3.3 .4-3.3 .7zM225.6 17.2l2.5-2.3 .5 .9z"/>
<path d="M56.4 7.9l3.3 .4-3.3 .6zM36.1 16.2l2.4-2.3 .6 .8z"/>
<path d="M105.3 145.8l3.3 .5-3.3 .6zM60.6 162.3l2.3-2.3 .6 .8z"/>
<path d="M151.9 89.5l3.4 .3-3.3 .7zM125.3 99.9l2.4-2.3 .6 .8z"/>
<path d="M73.3 184.7l2.9-1.6-2.3 2.4zM79.8 179.8l.6 .9-3 1.5z"/>
<path d="M223.2 95.9l.6 .8-3 1.6zM216.7 100.8l2.9-1.6-2.3 2.4z"/>
<path d="M174.9 183.4l.6 .8-2.9 1.5zM168.5 188.2l2.9-1.5-2.3 2.4z"/>
<path d="M33.2 97.1l.6 .8-3 1.6zM26.7 102l2.9-1.6-2.3 2.4z"/>
<path d="M125.3 91.9l.6 .8-2.9 1.6zM118.9 96.8l2.9-1.6-2.3 2.4z"/>
<path d="M317.4 18.9l2.9-1.6-2.3 2.4zM323.9 14l.6 .8-3 1.6z"/>
<path d="M220.3 15.6l2.9-1.6-2.3 2.4zM226.8 10.7l.6 .8-3 1.6z"/>
<path d="M312.1 97.3l2.9-1.6-2.3 2.4zM318.5 92.4l.7 .8-3 1.6z"/>
<path d="M132.7 11.8l.7 .9-3 1.5zM126.3 16.8l2.9-1.6-2.3 2.4z"/>
<path d="M41.5 28.9l2.9-1.6-2.3 2.4zM48 24l.6 .8-3 1.5z"/>
<path d="M217.6 237.2h1l-.5 3.2zM218.1 243.7l.5 3.3h-1z"/>
<path d="M74.2 152.6h1l-.4 3.3zM74.8 158.4l.4 3.3h-1z"/>
<path d="M363.8 159.9l.5 3.4h-1zM363.3 154.2h1l-.5 3.3z"/>
<path d="M53.6 121.2l.5 3.3h-1zM53.1 152.6h1l-.5 3.3z"/>
<path d="M290.7 97.4l.5 3.3h-1zM290.2 156h1l-.5 3.3z"/>
<path d="M404.3 99.6h1l-.5 3.3zM404.8 107l.5 3.3h-1z"/>
<path d="M194.2 63.4h1l-.5 3.3zM194.7 15.9l.5 3.3h-1zM290.2 66.6h1l-.5 3.3zM290.7 14.6l.5 3.3h-1zM282.3 52.3h1.1l-.6 3.3zM282.8 47l.6 3.2h-1.1zM283.8 22l.5 3.4h-1.1zM283.2 11.3h1.1l-.5 3.3zM98.2 155.1h1l-.5 3.3zM98.7 95l.5 3.3h-1zM196.2 154.7h1l-.5 3.2zM196.7 97.8l.5 3.3h-1zM164.6 120.4l.5 3.3h-1zM164.1 97.1h1l-.5 3.3zM121.6 242.7l.5 3.3h-1zM121.1 236.9h1l-.5 3.3zM396.6 114.3h1l-.5 3.3zM397.1 107l.5 3.3h-1zM389.5 125.6h1l-.5 3.3zM390 117.6l.5 3.3h-1zM53.1 239.4h1l-.5 3.3zM53.6 185.1l.5 3.4h-1zM311.6 207.7h1.1l-.6 3.3zM312.1 200.4l.6 3.3h-1.1zM318.5 197.1h.9l-.5 3.3zM318.9 184.1l.5 3.3h-.9zM353.4 240.5h1.1l-.5 3.3zM354 183.5l.5 3.3h-1.1z"/>
<path d="M176.4 155.4l.6 3.3h-1.1zM175.9 149.5h1.1l-.6 3.3z"/>
<path d="M96.6 23.2l.6 3.3h-1.1zM96.1 57.5h1.1l-.6 3.4zM373.1 68.9h1.1l-.6 3.3zM373.6 74.6l.6 3.4h-1.1zM394.9 15.4l.6 3.4h-1.1zM394.4 71.4h1.1l-.6 3.2zM167.2 152.1h1l-.5 3.3zM167.7 157.9l.5 3.4h-1zM410.8 102.1l.5 3.3h-1zM410.3 156.7h1l-.5 3.2zM262.1 106.1l.5 3.3h-1zM261.6 118.2h1l-.5 3.4zM267.6 101.7h1l-.5 3.3zM268.1 106.1l.5 3.3h-1zM275 97.4l.5 3.3h-1zM274.5 101.7h1l-.5 3.3zM163.7 185.3l.4 3.3h-.9zM163.2 240.4h.9l-.4 3.3zM213.9 194.5l.5 3.3h-1zM213.4 203.9h1l-.5 3.2zM219.5 190.1h1l-.5 3.3zM220 194.5l.5 3.3h-1zM226.1 185.7l.5 3.3h-1zM225.6 190.1h1l-.5 3.3zM347.1 239.9h1l-.5 3.2zM347.6 243.8l.5 3.2h-1zM340.8 236.6h1l-.5 3.3zM341.3 243.8l.5 3.3h-1z"/>
<path d="M334.3 230.5h1l-.5 3.3zM334.8 236.4l.5 3.3h-1z"/>
<path d="M268.1 69.9l.5 3.3h-1zM267.6 64.1h1l-.5 3.3z"/>
<path d="M224.8 231.8h1l-.6 3.3zM225.2 237.7l.6 3.2h-1z"/>
<path d="M274.5 59.3h1l-.5 3.3zM275 67.4l.5 3.3h-1z"/>
<path d="M74.1 55.1h1l-.5 3.2zM74.6 60.9l.5 3.2h-1z"/>
<path d="M166.2 61h1l-.5 3.2zM166.7 66.7l.5 3.3h-1z"/>
<path d="M265.1 153.5h1l-.5 3.3zM265.6 159.3l.5 3.3h-1z"/>
<path d="M28.6 39.3l.8-.6 1.6 3zM31.7 42.6l2.4 2.3-.8 .6z"/>
<path d="M60 200.2l.8-.6 1.6 2.9zM62.8 203l2.4 2.3-.9 .7z"/>
<path d="M217.4 31.7l.8-.7 1.6 3zM220.5 34.9l2.3 2.3-.8 .6z"/>
<path d="M308.6 37.6l.8-.6 1.6 3zM311.6 40.8l2.4 2.3-.8 .6z"/>
<path d="M305.9 115.4l.8-.6 1.6 3zM308.7 118.3l2.4 2.3-.8 .6z"/>
<path d="M131 116.3l3.3 .5-3.3 .5zM151.4 116.8l3.3-.5v1z"/>
<path d="M326.7 104.9l3.3-.5v1zM370.5 104.4l3.3 .5-3.3 .5z"/>
</g>
<g font-size="4.7" fill="#808080">
<text x="41.6" y="11.4" transform="rotate(-22 41.6 11.4)">37°</text>
<text x="232.8" y="11.6" transform="rotate(-21 232.8 11.6)">37°</text>
<text x="139.8" y="14.5" transform="rotate(-18 139.8 14.5)">37°</text>
<text x="330.8" y="12.3" transform="rotate(-19 330.8 12.3)">37°</text>
<text x="117.3" y="22.9" transform="rotate(-37 117.3 22.9)">3,00</text>
<text x="212.8" y="22.9" transform="rotate(53 212.8 22.9)">2,18</text>
<text x="213.6" y="20.1" transform="rotate(-37 213.6 20.1)">3,00</text>
<text x="111.1" y="26.3" transform="rotate(53 111.1 26.3)">2,33</text>
<text x="180.6" y="28.2">36,02</text>
<text x="303.5" y="28.3" transform="rotate(53 303.5 28.3)">2,09</text>
<text x="309" y="24.6" transform="rotate(-37 309 24.6)">3,00</text>
<text x="33.9" y="34" transform="rotate(-37 33.9 34)">3,00</text>
<text x="282.8" y="34.9" transform="rotate(-90 282.8 34.9)">14,87</text>
<text x="78" y="40.3">18,50</text>
<text x="36.2" y="46.8" transform="rotate(53 36.2 46.8)">2,28</text>
<text x="95.6" y="47.9" transform="rotate(-90 95.6 47.9)">75,36</text>
<text x="79.8" y="50.9" transform="rotate(23 79.8 50.9)">R40,88</text>
<text x="193.7" y="48.4" transform="rotate(-90 193.7 48.4)">101,75</text>
<text x="289.7" y="48.4" transform="rotate(-90 289.7 48.4)">110,53</text>
<text x="393.9" y="52" transform="rotate(-90 393.9 52)">118,42</text>
<text x="179.1" y="55.6" transform="rotate(30 179.1 55.6)">R53,05</text>
<text x="46.5" y="69.4">3,00</text>
<text x="73.6" y="75" transform="rotate(-90 73.6 75)">4,96</text>
<text x="140.3" y="75">3,00</text>
<text x="165.7" y="80.5" transform="rotate(-90 165.7 80.5)">4,98</text>
<text x="237.3" y="78.3">3,00</text>
<text x="267.1" y="83.8" transform="rotate(-90 267.1 83.8)">5,00</text>
<text x="274" y="83.8" transform="rotate(-90 274 83.8)">9,60</text>
<text x="333.1" y="81.2">3,00</text>
<text x="42.4" y="89.5" transform="rotate(-15 42.4 89.5)">37°</text>
<text x="232" y="89.6" transform="rotate(-17 232 89.6)">37°</text>
<text x="281.8" y="85.9" transform="rotate(-90 281.8 85.9)">17,32</text>
<text x="372.6" y="86.7" transform="rotate(-90 372.6 86.7)">5,00</text>
<text x="132.4" y="94.1" transform="rotate(-23 132.4 94.1)">37°</text>
<text x="329.9" y="93.9" transform="rotate(-19 329.9 93.9)">37°</text>
<text x="245.5" y="97.8">69,64</text>
<text x="18.5" y="107.6" transform="rotate(-37 18.5 107.6)">3,00</text>
<text x="110.8" y="102.2" transform="rotate(-37 110.8 102.2)">3,00</text>
<text x="114.1" y="103.6" transform="rotate(53 114.1 103.6)">1,99</text>
<text x="207.3" y="107.2" transform="rotate(-37 207.3 107.2)">3,00</text>
<text x="245.5" y="105.2">54,02</text>
<text x="301.1" y="106.5" transform="rotate(53 301.1 106.5)">1,40</text>
<text x="303.5" y="103.1" transform="rotate(-37 303.5 103.1)">3,00</text>
<text x="344.5" y="103.9">94,27</text>
<text x="22" y="108.1" transform="rotate(53 22 108.1)">2,00</text>
<text x="201.1" y="108.6" transform="rotate(53 201.1 108.6)">1,70</text>
<text x="344.5" y="113.7">83,42</text>
<text x="137.2" y="115.8">34,11</text>
<text x="163.6" y="114.5" transform="rotate(-90 163.6 114.5)">39,91</text>
<text x="245.5" y="115.7">35,79</text>
<text x="344.5" y="124.4">37,15</text>
<text x="159" y="131.1">83,81</text>
<text x="97.7" y="133.3" transform="rotate(-90 97.7 133.3)">126,85</text>
<text x="261.1" y="137.9" transform="rotate(-90 261.1 137.9)">30,97</text>
<text x="267.1" y="136.7" transform="rotate(-90 267.1 136.7)">2,10</text>
<text x="274" y="137.9" transform="rotate(-90 274 137.9)">15,26</text>
<text x="289.7" y="137" transform="rotate(-90 289.7 137)">123,85</text>
<text x="409.8" y="136" transform="rotate(-90 409.8 136)">115,74</text>
<text x="164.3" y="143.1">29,60</text>
<text x="195.7" y="142.4" transform="rotate(-90 195.7 142.4)">120,36</text>
<text x="52.6" y="144.6" transform="rotate(-90 52.6 144.6)">69,35</text>
<text x="137.7" y="144.7" transform="rotate(-34 137.7 144.7)">R12,00</text>
<text x="74.6" y="152.7" transform="rotate(-22 74.6 152.7)">37°</text>
<text x="389" y="155.1" transform="rotate(-90 389 155.1)">22,46</text>
<text x="396.1" y="155.1" transform="rotate(-90 396.1 155.1)">21,27</text>
<text x="403.8" y="153.8" transform="rotate(-90 403.8 153.8)">8,24</text>
<text x="45.1" y="164">3,00</text>
<text x="140.9" y="165.2">3,00</text>
<text x="237" y="165.5">3,00</text>
<text x="73.8" y="172.3" transform="rotate(-90 73.8 172.3)">4,99</text>
<text x="166.7" y="170.7" transform="rotate(-90 166.7 170.7)">5,00</text>
<text x="175.4" y="170.7" transform="rotate(-90 175.4 170.7)">5,34</text>
<text x="188.5" y="173.9" transform="rotate(-11 188.5 173.9)">37°</text>
<text x="264.6" y="172" transform="rotate(-90 264.6 172)">5,03</text>
<text x="335.3" y="169.1">3,00</text>
<text x="362.8" y="174.6" transform="rotate(-90 362.8 174.6)">4,94</text>
<text x="196.6" y="186.8">75,02</text>
<text x="59.4" y="194.5" transform="rotate(-37 59.4 194.5)">3,00</text>
<text x="111.6" y="197.2">78,97</text>
<text x="145.9" y="194" transform="rotate(53 145.9 194)">1,09</text>
<text x="155.7" y="197.2" transform="rotate(-37 155.7 197.2)">3,00</text>
<text x="196.6" y="193">57,23</text>
<text x="289.6" y="197">86,07</text>
<text x="65.3" y="204.6" transform="rotate(53 65.3 204.6)">1,35</text>
<text x="196.6" y="204.4">37,95</text>
<text x="289.6" y="208.5">38,51</text>
<text x="162.7" y="221.4" transform="rotate(-90 162.7 221.4)">116,85</text>
<text x="287.6" y="216.4" transform="rotate(69 287.6 216.4)">R6,73</text>
<text x="333.8" y="218.8" transform="rotate(-90 333.8 218.8)">5,17</text>
<text x="340.3" y="218.8" transform="rotate(-90 340.3 218.8)">7,69</text>
<text x="346.6" y="218.8" transform="rotate(-90 346.6 218.8)">1,22</text>
<text x="353" y="221.4" transform="rotate(-90 353 221.4)">120,49</text>
<text x="52.6" y="223.9" transform="rotate(-90 52.6 223.9)">115,11</text>
<text x="187.3" y="227.8" transform="rotate(39 187.3 227.8)">R6,74</text>
<text x="212.9" y="224.6" transform="rotate(-90 212.9 224.6)">25,36</text>
<text x="219" y="223.4" transform="rotate(-90 219 223.4)">2,13</text>
<text x="225.1" y="224.6" transform="rotate(-90 225.1 224.6)">15,45</text>
<text x="264.9" y="226.1" transform="rotate(60 264.9 226.1)">R9,13</text>
<text x="311.2" y="224.6" transform="rotate(-90 311.2 224.6)">21,20</text>
<text x="318" y="224.6" transform="rotate(-90 318 224.6)">32,59</text>
<text x="279.9" y="236.1">20,90</text>
<text x="184.3" y="248.7">3,00</text>
<text x="262.4" y="247.7">4,04</text>
<text x="302.8" y="249.8">3,00</text>
<text x="94.5" y="252.7">3,00</text>
<text x="183.1" y="255.1">13,25</text>
<text x="217.1" y="257.2" transform="rotate(-90 217.1 257.2)">6,52</text>
<text x="224.3" y="257.2" transform="rotate(-90 224.3 257.2)">5,11</text>
<text x="302.8" y="256.9">2,04</text>
<text x="120.6" y="258.3" transform="rotate(-90 120.6 258.3)">5,00</text>
</g>
<g font-size="4.7">
<text x="78.9" y="14.4">S</text>
<text x="19.1" y="21">CS-1</text>
<text x="101.7" y="21">CS-2</text>
<text x="199.8" y="22.7">CS-3</text>
<text x="296.1" y="22.7">CS-4</text>
<text x="238.3" y="38.3">S</text>
<text x="116" y="57.3">S</text>
<text x="210.2" y="61.9">S</text>
<text x="307.1" y="61.9">S</text>
<text x="31.1" y="69.1">S</text>
<text x="121.5" y="70.5">S</text>
<text x="222.9" y="73.8">S</text>
<text x="18.8" y="93.7">CS-5</text>
<text x="101.7" y="93.7">CS-6</text>
<text x="200.6" y="95.2">CS-7</text>
<text x="296.1" y="93.7">CS-8</text>
<text x="170.8" y="114.1">S</text>
<text x="15.8" y="141.4">S</text>
<text x="15.8" y="158.9">S</text>
<text x="117.4" y="166.3">S</text>
<text x="209.2" y="163">S</text>
<text x="309.7" y="163">S</text>
<text x="44.2" y="181.2">CS-9</text>
<text x="150" y="182">CS-10</text>
<text x="243.1" y="185.7">CS-11</text>
<text x="159.2" y="244.1">S</text>
<text x="246.4" y="244.1">S</text>
<text x="64" y="253.8">S</text>
<text x="312.8" y="268.2">Study of the F-14 Tomcat structure and</text>
<text x="10.7" y="271.6">All cross-sections corresponding to the fuselage are symmetrical. The axis of symmetry is indicated in the</text>
<text x="271.6" y="270.4">TFG</text>
<text x="316.7" y="272.7">reproduction of a 1:12 scale model</text>
<text x="10.7" y="276.2">drawing. Only one piece of each will be needed for the scale model. Most of the lines of each piece</text>
<text x="12" y="280.7">have been made from splines as indicated in the report, this is indicated in the drawing with a balloon</text>
<text x="255.8" y="281.4">Scale: 1:2</text>
<text x="299.7" y="281.4">Date: 21/06/2023</text>
<text x="380.7" y="281.4">Size: A3</text>
<text x="10.7" y="285.2">and an S inside. This means that the measurements given do not completely define the part.</text>
<text x="255.8" y="289.1">Sheet: 5</text>
<text x="299.7" y="289.1">Name: Sabina Campos i Fuentes</text>
<text x="381.4" y="289.1">UPC - ESEIAAT</text>
</g>
<text font-size="4.1" x="21" y="293.7">SOLIDWORKS Educational Product. For Instructional Use Only.</text>
</svg>
